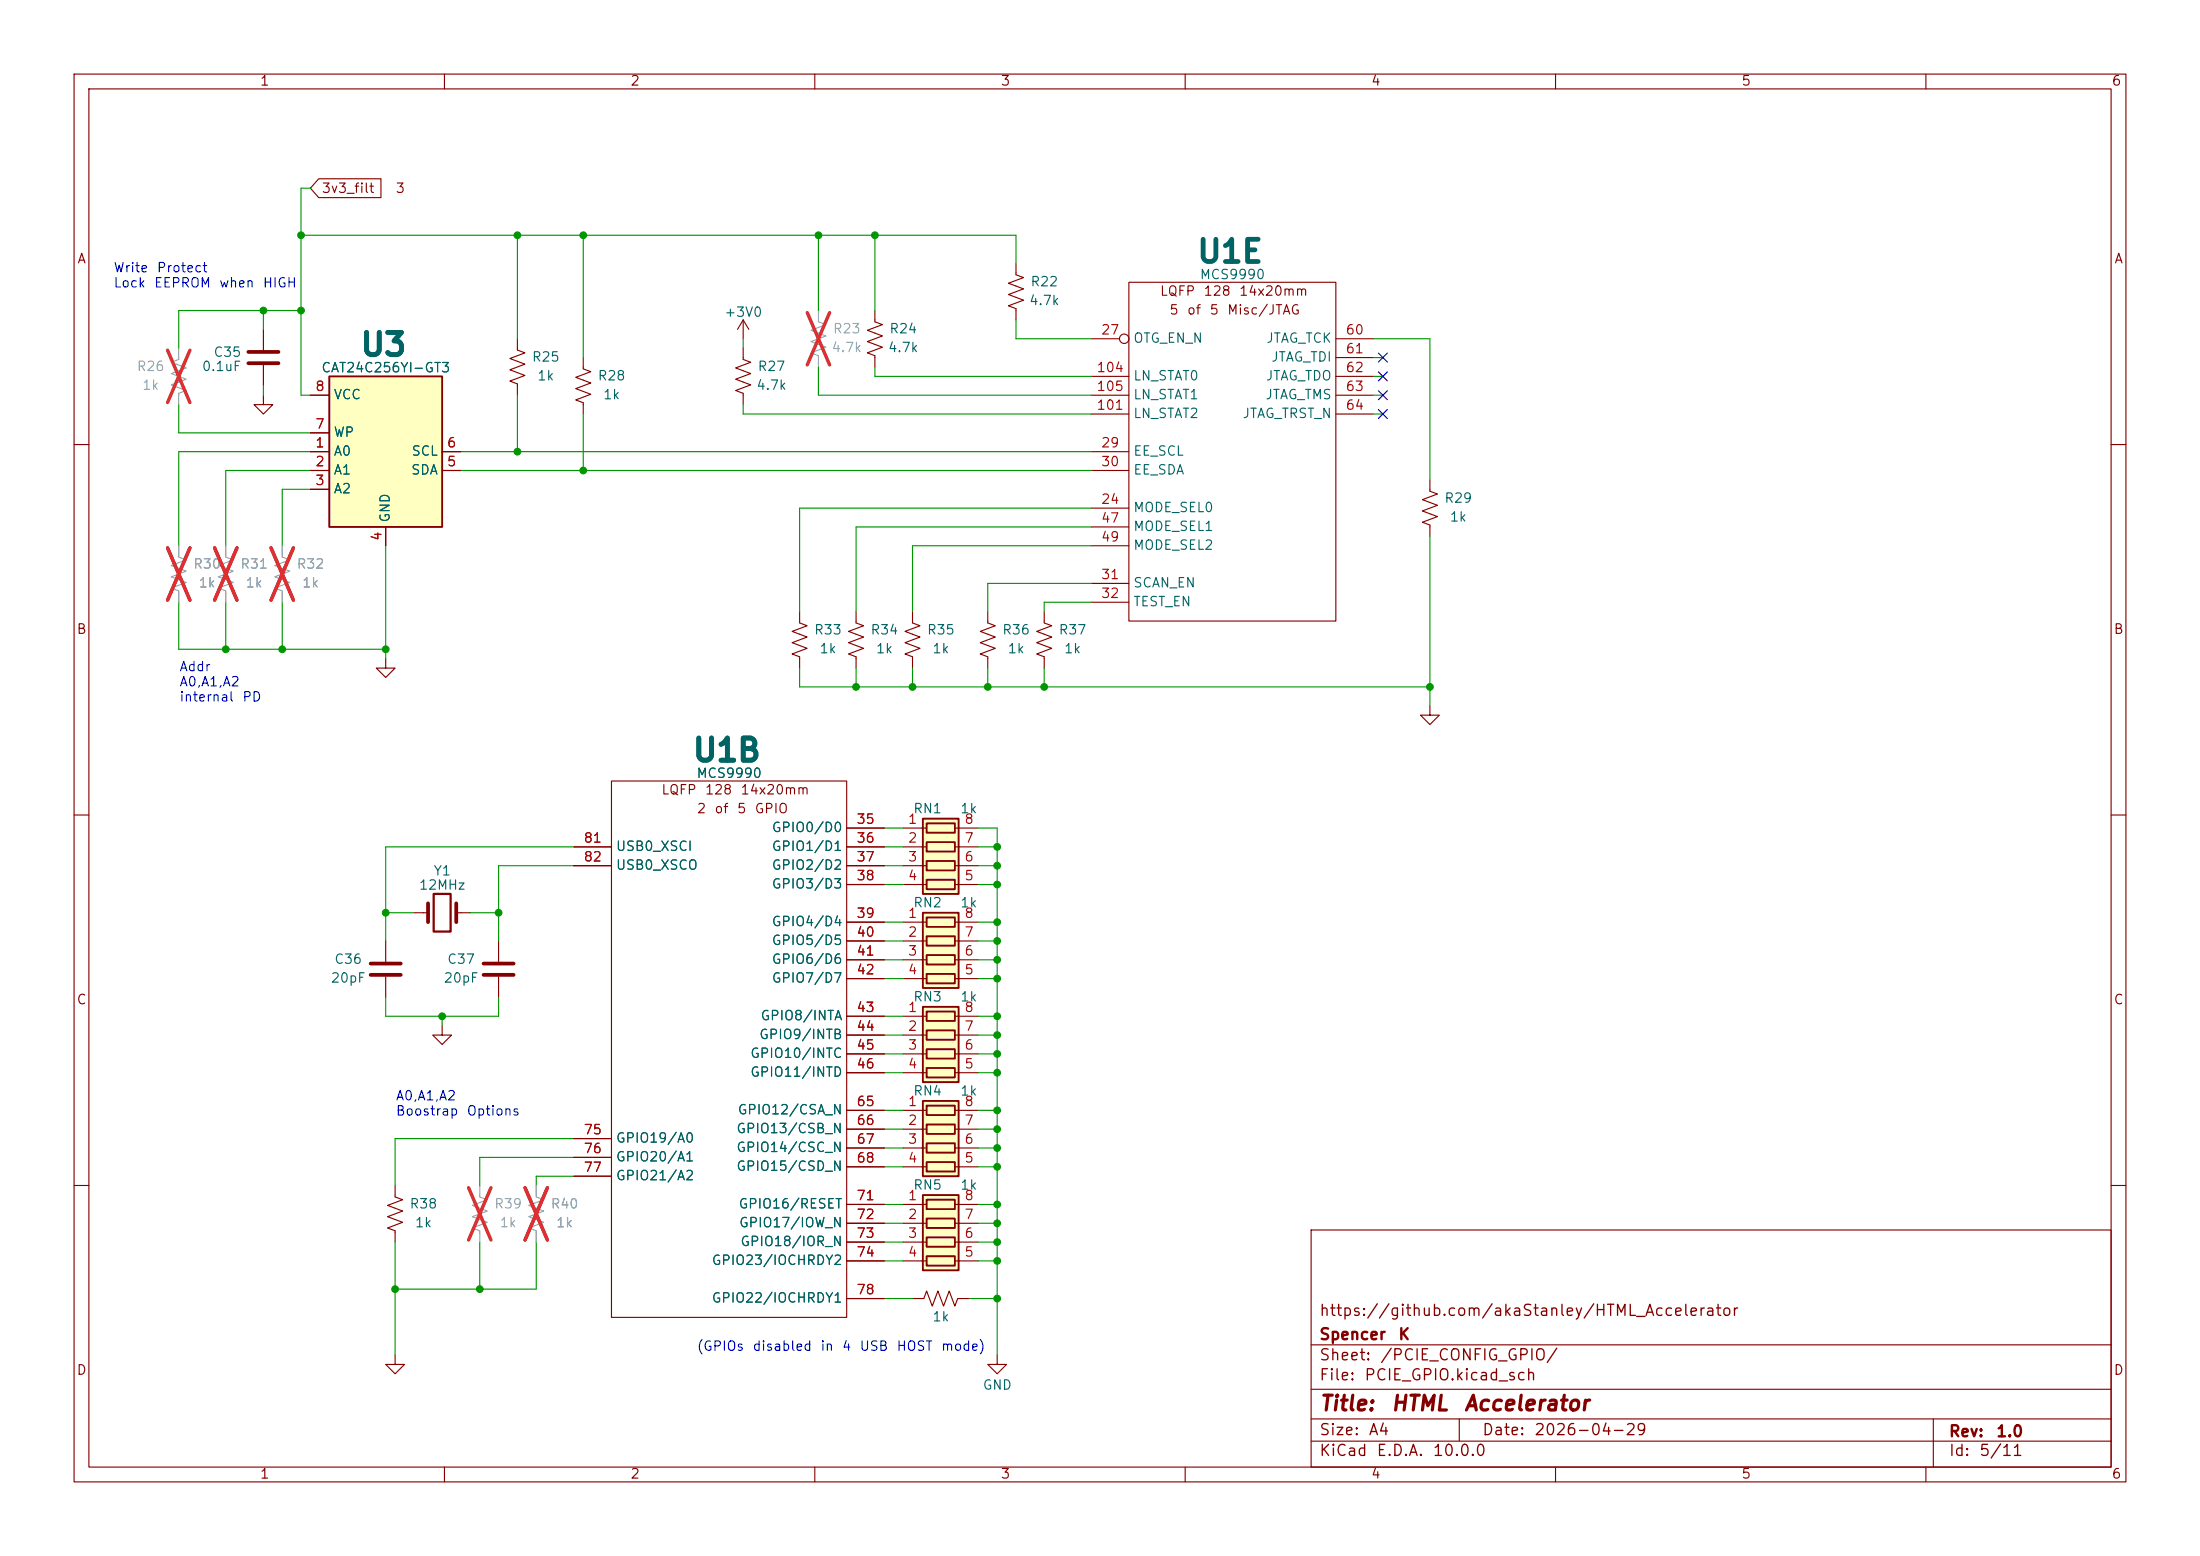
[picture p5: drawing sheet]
<svg xmlns="http://www.w3.org/2000/svg" width="297mm" height="210mm" viewBox="0 0 297 210" stroke-linecap="round" stroke-linejoin="round" font-family="sans-serif">
<g fill="none" stroke="#840000" stroke-width=".15">
<path d="M10 10h277v190h-277zM12 12h273v186h-273zM60 10v2M110 10v2M160 10v2M210 10v2M260 10v2M137.2 35.6v1.5l1 .4-2.1 .7 2.1 .8-2.1 .8 2.1 .7-2.1 .8 1.1 .4v1.5M152.4 38.1h27.9v45.7h-27.9zM69.8 45.7v1.5l1.1 .4-2.1 .8 2.1 .7-2.1 .8 2.1 .8-2.1 .7 1 .4v1.5M78.7 48.3v1.5l1.1 .4-2.1 .7 2.1 .8-2.1 .8 2.1 .7-2.1 .8 1 .4v1.5M100.3 47v1.5l1 .4-2 .8 2 .7-2 .8 2 .7-2 .8 1 .4v1.5"/>
<path d="M100.3 43.2l-.7 1.3M100.3 43.2l.8 1.3M100.3 43.2v2.5M118.1 41.9v1.5l1 .4-2 .8 2 .7-2 .8 2 .8-2 .7 1 .4v1.5M147.3 45.7h3.8M147.3 50.8h5.1M147.3 53.3h5.1M147.3 55.9h5.1M180.3 45.7h5.1M180.3 48.3h5.1M180.3 50.8h5.1M180.3 53.3h5.1"/>
<path d="M180.3 55.9h5.1M10 60h2M147.3 68.6h5.1M147.3 61h5.1M147.3 63.5h5.1M147.3 71.1h5.1M147.3 73.7h5.1M147.3 78.7h5.1M193 64.8v1.5l1.1 .4-2.1 .7 2.1 .8-2.1 .8 2.1 .7-2.1 .8 1 .4v1.5M285 60h2M52.1 88.9v1.3h1.2l-1.2 1.2-1.3-1.2h1.3M107.9 82.6v1.5l1.1 .4-2.1 .7 2.1 .8-2.1 .7 2.1 .8-2.1 .8 1 .3v1.6"/>
<path d="M115.6 82.6v1.5l1 .4-2 .7 2 .8-2 .7 2 .8-2 .8 1 .3v1.6M123.2 82.6v1.5l1 .4-2 .7 2 .8-2 .7 2 .8-2 .8 1 .3v1.6M133.3 82.6v1.5l1.1 .4-2.1 .7 2.1 .8-2.1 .7 2.1 .8-2.1 .8 1 .3v1.6M141 82.6v1.5l1 .4-2 .7 2 .8-2 .7 2 .8-2 .8 1 .3v1.6M147.3 81.3h5.1M193 95.3v1.2h1.3l-1.3 1.3-1.2-1.3h1.2M10 110h2M285 110h2M52.1 127v2.8M52.1 131.8v2.8M55.9 123.2h1.9M59.7 138.4v1.3h1.3l-1.3 1.3-1.3-1.3h1.3"/>
<path d="M61.6 123.2h1.9M67.3 127v2.8M67.3 131.8v2.8M10 160h2M177 166h108v32h-108zM285 160h2M60 198v2M110 198v2M160 198v2M177 194.5h108M177 191.5h108M177 187.5h108"/>
<path d="M177 181.5h108M197 191.5v3M210 198v2M260 198v2M261 191.5v6.5"/>
<circle cx="151.8" cy="45.7" r=".63"/>
</g>
<path d="M110.5 41.9v1.5l1 .4-2 .8 2 .7-2 .8 2 .8-2 .7 1 .4v1.5M30.5 73.7v1.5l1 .4-2 .7 2 .8-2 .8 2 .7-2 .8 1 .4v1.5M38.1 73.7v1.5l1 .4-2 .7 2 .8-2 .8 2 .7-2 .8 1 .4v1.5M64.8 160v1.5l1 .4-2 .8 2 .7-2 .8 2 .8-2 .7 1 .4v1.5M72.4 160v1.5l1 .4-2 .8 2 .7-2 .8 2 .8-2 .7 1 .4v1.5" fill="none" stroke="#a1a1a1" stroke-width=".15"/>
<path d="M109 42.2l3 7.1M112 42.2l-3 7.1M29 73.9l3 7.1M32 73.9l-3 7.1M36.6 73.9l3 7.1M39.6 73.9l-3 7.1M63.3 160.3l3 7.1M66.3 160.3l-3 7.1M70.9 160.3l3 7.1M73.9 160.3l-3 7.1" fill="none" stroke="#e12e31" stroke-width=".46"/>
<path d="M50 130h4.1M50 131.6h4.1M57.8 121.9v2.6M61.6 121.9v2.6M65.3 130h4M65.3 131.6h4" fill="none" stroke="#840000" stroke-width=".51"/>
<path d="M58.5 120.7h2.3v5h-2.3z" fill="none" stroke="#840000" stroke-width=".3"/>
<path d="M124.6 148.6h4.8v10.2h-4.8z" fill="#ffffc2"/>
<path d="M124.6 148.6h4.8v10.2h-4.8zM125.1 149.2h3.8v1.3h-3.8zM125.1 151.8h3.8v1.2h-3.8zM125.1 154.3h3.8v1.3h-3.8zM125.1 156.8h3.8v1.3h-3.8z" fill="none" stroke="#840000" stroke-width=".25"/>
<g fill="none" stroke="#840000" stroke-width=".15">
<path d="M77.5 114.3h5M77.5 116.8h5M82.5 105.4h31.8v72.4h-31.8zM114.3 111.8h5.1M114.3 114.3h5.1M114.3 116.8h5.1M114.3 119.4h5.1M114.3 124.5h5.1M114.3 127h5.1M114.3 129.5h5.1M114.3 132.1h5.1M114.3 137.2h5.1"/>
<path d="M114.3 139.7h5.1M77.5 153.7h5M77.5 156.2h5M77.5 158.8h5M114.3 149.9h5.1M114.3 152.4h5.1M114.3 154.9h5.1M114.3 157.5h5.1M114.3 142.2h5.1M114.3 144.8h5.1M121.9 149.9h3.2M121.9 152.4h3.2"/>
<path d="M121.9 154.9h3.2M121.9 157.5h3.2M128.9 149.9h3.2M128.9 152.4h3.2M128.9 154.9h3.2M128.9 157.5h3.2M114.3 162.6h5.1M114.3 165.1h5.1M114.3 167.6h5.1M114.3 170.2h5.1M114.3 175.3h5.1M134.6 182.9v1.3h1.3l-1.3 1.2-1.3-1.2h1.3"/>
</g>
<path d="M124.6 135.9h4.8v10.2h-4.8z" fill="#ffffc2"/>
<path d="M124.6 135.9h4.8v10.2h-4.8zM125.1 136.5h3.8v1.3h-3.8zM125.1 139.1h3.8v1.2h-3.8zM125.1 141.6h3.8v1.3h-3.8zM125.1 144.1h3.8v1.3h-3.8z" fill="none" stroke="#840000" stroke-width=".25"/>
<path d="M121.9 137.2h3.2M121.9 139.7h3.2M128.9 137.2h3.2M128.9 139.7h3.2M121.9 142.2h3.2M121.9 144.8h3.2M128.9 142.2h3.2M128.9 144.8h3.2M123.2 175.3h1.5l.4-1.1 .8 2.1 .7-2.1 .8 2.1 .7-2.1 .8 2.1 .4-1h1.5" fill="none" stroke="#840000" stroke-width=".15"/>
<path d="M124.6 123.2h4.8v10.2h-4.8z" fill="#ffffc2"/>
<path d="M124.6 123.2h4.8v10.2h-4.8zM125.1 123.8h3.8v1.3h-3.8zM125.1 126.4h3.8v1.2h-3.8zM125.1 128.9h3.8v1.3h-3.8zM125.1 131.4h3.8v1.3h-3.8z" fill="none" stroke="#840000" stroke-width=".25"/>
<path d="M121.9 124.5h3.2M121.9 127h3.2M121.9 129.5h3.2M121.9 132.1h3.2M128.9 124.5h3.2M128.9 127h3.2M128.9 129.5h3.2M128.9 132.1h3.2" fill="none" stroke="#840000" stroke-width=".15"/>
<path d="M124.6 110.5h4.8v10.2h-4.8z" fill="#ffffc2"/>
<path d="M124.6 110.5h4.8v10.2h-4.8zM125.1 111.1h3.8v1.3h-3.8zM125.1 113.7h3.8v1.2h-3.8zM125.1 116.2h3.8v1.3h-3.8zM125.1 118.7h3.8v1.3h-3.8z" fill="none" stroke="#840000" stroke-width=".25"/>
<path d="M121.9 111.8h3.2M121.9 114.3h3.2M121.9 116.8h3.2M121.9 119.4h3.2M128.9 111.8h3.2M128.9 114.3h3.2M128.9 116.8h3.2M128.9 119.4h3.2" fill="none" stroke="#840000" stroke-width=".15"/>
<path d="M124.6 161.3h4.8v10.2h-4.8z" fill="#ffffc2"/>
<path d="M124.6 161.3h4.8v10.2h-4.8zM125.1 161.9h3.8v1.3h-3.8zM125.1 164.5h3.8v1.2h-3.8zM125.1 167h3.8v1.3h-3.8zM125.1 169.5h3.8v1.3h-3.8z" fill="none" stroke="#840000" stroke-width=".25"/>
<g fill="none" stroke="#840000" stroke-width=".15">
<path d="M35.6 53.3v1.3h1.2l-1.2 1.3-1.3-1.3h1.3M35.6 44.5v2.7M35.6 49.3v2.8M53.3 160v1.5l1.1 .4-2.1 .8 2.1 .7-2.1 .8 2.1 .8-2.1 .7 1 .4v1.5M121.9 162.6h3.2M121.9 165.1h3.2M121.9 167.6h3.2M121.9 170.2h3.2M128.9 162.6h3.2M128.9 165.1h3.2M128.9 167.6h3.2M128.9 170.2h3.2"/>
<path d="M53.3 182.9v1.3h1.3l-1.3 1.2-1.2-1.2h1.2"/>
</g>
<path d="M24.1 47v1.5l-1 .4 2 .8-2 .7 2 .8-2 .7 2 .8-1 .4v1.5M24.1 73.7v1.5l1 .4-2 .7 2 .8-2 .8 2 .7-2 .8 1 .4v1.5" fill="none" stroke="#a1a1a1" stroke-width=".15"/>
<path d="M22.6 47.3l3 7M25.6 47.3l-3 7M22.6 73.9l3 7.1M25.6 73.9l-3 7.1" fill="none" stroke="#e12e31" stroke-width=".46"/>
<path d="M33.5 49h4.1M33.5 47.5h4.1" fill="none" stroke="#840000" stroke-width=".51"/>
<path d="M44.4 50.8h15.3v20.3h-15.3z" fill="#ffffc2"/>
<path d="M44.4 50.8h15.3v20.3h-15.3z" fill="none" stroke="#840000" stroke-width=".25"/>
<g fill="none" stroke="#840000" stroke-width=".15">
<path d="M43 24.1h8.4v2.6h-8.4l-1.1-1.3zM41.9 58.4h2.5M41.9 53.3h2.5M41.9 61h2.5M41.9 63.5h2.5M41.9 66h2.5M52.1 71.1v2.6M59.7 61h2.5M59.7 63.5h2.5M77.5 114.3h5M77.5 116.8h5M114.3 111.8h5.1"/>
<path d="M114.3 114.3h5.1M114.3 116.8h5.1M114.3 119.4h5.1M114.3 124.5h5.1M114.3 127h5.1M114.3 129.5h5.1M114.3 132.1h5.1M114.3 137.2h5.1M114.3 139.7h5.1M77.5 153.7h5M77.5 156.2h5M77.5 158.8h5"/>
<path d="M114.3 142.2h5.1M114.3 144.8h5.1M114.3 149.9h5.1M114.3 152.4h5.1M114.3 154.9h5.1M114.3 157.5h5.1M114.3 162.6h5.1M114.3 165.1h5.1M114.3 167.6h5.1M114.3 170.2h5.1M114.3 175.3h5.1"/>
</g>
<g fill="none" stroke="#009600" stroke-width=".15">
<path d="M40.6 31.8h96.6v3.8M41.9 25.4h-1.3v27.9h1.3M69.8 31.8v13.9M78.7 31.8v16.5M110.5 31.8v10.1M118.1 31.8v10.1M24.1 54.6v3.8h17.8M35.6 41.9v2.6M35.6 52.1v1.2M40.6 41.9h-16.5v5.1M69.8 53.3v7.7M78.7 55.9v7.6"/>
<path d="M100.3 54.6v1.3h47M100.3 45.7v1.3M110.5 49.5v3.8h36.8M118.1 49.5v1.3h29.2M137.2 43.2v2.5h10.1M185.4 45.7h7.6v19.1M185.4 55.9h1.3M185.4 53.3h1.3M185.4 48.3h1.3M185.4 50.8h1.3M41.9 61h-17.8v12.7M41.9 63.5h-11.4v10.2"/>
<path d="M41.9 66h-3.8v7.7M52.1 73.7v15.2M62.2 61h85.1M62.2 63.5h85.1M147.3 78.7h-14v3.9M147.3 68.6h-39.4v14M147.3 73.7h-24.1v8.9M147.3 71.1h-31.7v11.5M193 72.4v22.9M24.1 81.3v6.3h28M30.5 81.3v6.3M38.1 81.3v6.3"/>
<path d="M107.9 90.2v2.5h85.1M115.6 90.2v2.5M123.2 90.2v2.5M133.3 90.2v2.5M141 90.2v2.5M147.3 81.3h-6.3v1.3M77.5 116.8h-10.2v10.2M77.5 114.3h-25.4v12.7M119.4 111.8h2.5M119.4 119.4h2.5M119.4 114.3h2.5M119.4 116.8h2.5"/>
<path d="M132.1 111.8h2.5v71.1M132.1 119.4h2.5M132.1 114.3h2.5M132.1 116.8h2.5M52.1 134.6v2.6h15.2v-2.6M52.1 123.2h3.8M59.7 137.2v1.2M63.5 123.2h3.8M119.4 124.5h2.5M119.4 127h2.5M119.4 129.5h2.5M119.4 132.1h2.5"/>
<path d="M119.4 139.7h2.5M119.4 137.2h2.5M132.1 124.5h2.5M132.1 127h2.5M132.1 129.5h2.5M132.1 132.1h2.5M132.1 139.7h2.5M132.1 137.2h2.5M77.5 156.2h-12.7v3.8M77.5 158.8h-5.1v1.2M77.5 153.7h-24.2v6.3M119.4 154.9h2.5"/>
<path d="M119.4 152.4h2.5M119.4 149.9h2.5M119.4 144.8h2.5M119.4 157.5h2.5M119.4 142.2h2.5M132.1 154.9h2.5M132.1 152.4h2.5M132.1 149.9h2.5M132.1 144.8h2.5M132.1 157.5h2.5M132.1 142.2h2.5M53.3 167.6v15.3"/>
<path d="M64.8 167.6v6.4M72.4 167.6v6.4h-19.1M119.4 175.3h3.8M119.4 162.6h2.5M119.4 165.1h2.5M119.4 167.6h2.5M119.4 170.2h2.5M130.8 175.3h3.8M132.1 162.6h2.5M132.1 165.1h2.5M132.1 167.6h2.5M132.1 170.2h2.5"/>
</g>
<path d="M186.1 47.7l1.2 1.2M186.1 55.3l1.2 1.2M186.1 50.2l1.2 1.2M186.1 52.7l1.2 1.2M187.3 47.7l-1.2 1.2M187.3 55.3l-1.2 1.2M187.3 50.2l-1.2 1.2M187.3 52.7l-1.2 1.2" fill="none" stroke="#000084" stroke-width=".15"/>
<path d="M24.1 73.7v1.2M30.5 73.7v1.2M38.1 73.7v1.2M24.1 80v1.3M30.5 80v1.3M38.1 80v1.3M72.4 160v1.3M72.4 166.4v1.2" fill="none" stroke="#a1a1a1" stroke-width=".15"/>
<path d="M22.6 73.9l3 7.1M25.6 73.9l-3 7.1M29 73.9l3 7.1M32 73.9l-3 7.1M36.6 73.9l3 7.1M39.6 73.9l-3 7.1M70.9 160.3l3 7.1M73.9 160.3l-3 7.1" fill="none" stroke="#e12e31" stroke-width=".46"/>
<g fill="#009600" stroke="#009600" stroke-width=".14">
<circle cx="134.6" cy="165.1" r=".46"/>
<circle cx="134.6" cy="162.6" r=".46"/>
<circle cx="134.6" cy="170.2" r=".46"/>
<circle cx="134.6" cy="175.3" r=".46"/>
<circle cx="134.6" cy="167.6" r=".46"/>
<circle cx="134.6" cy="127" r=".46"/>
<circle cx="134.6" cy="114.3" r=".46"/>
<circle cx="134.6" cy="116.8" r=".46"/>
<circle cx="134.6" cy="119.4" r=".46"/>
<circle cx="134.6" cy="124.5" r=".46"/>
<circle cx="123.2" cy="92.7" r=".46"/>
<circle cx="133.3" cy="92.7" r=".46"/>
<circle cx="141" cy="92.7" r=".46"/>
<circle cx="193" cy="92.7" r=".46"/>
<circle cx="134.6" cy="157.5" r=".46"/>
<circle cx="134.6" cy="152.4" r=".46"/>
<circle cx="134.6" cy="154.9" r=".46"/>
<circle cx="134.6" cy="132.1" r=".46"/>
<circle cx="134.6" cy="129.5" r=".46"/>
<circle cx="134.6" cy="139.7" r=".46"/>
<circle cx="134.6" cy="137.2" r=".46"/>
<circle cx="134.6" cy="149.9" r=".46"/>
<circle cx="134.6" cy="142.2" r=".46"/>
<circle cx="134.6" cy="144.8" r=".46"/>
<circle cx="30.5" cy="87.6" r=".46"/>
<circle cx="67.3" cy="123.2" r=".46"/>
<circle cx="38.1" cy="87.6" r=".46"/>
<circle cx="52.1" cy="87.6" r=".46"/>
<circle cx="52.1" cy="123.2" r=".46"/>
<circle cx="69.8" cy="31.8" r=".46"/>
<circle cx="69.8" cy="61" r=".46"/>
<circle cx="40.6" cy="31.8" r=".46"/>
<circle cx="40.6" cy="41.9" r=".46"/>
<circle cx="78.7" cy="31.8" r=".46"/>
<circle cx="110.5" cy="31.8" r=".46"/>
<circle cx="78.7" cy="63.5" r=".46"/>
<circle cx="118.1" cy="31.8" r=".46"/>
<circle cx="115.6" cy="92.7" r=".46"/>
<circle cx="59.7" cy="137.2" r=".46"/>
<circle cx="64.8" cy="174" r=".46"/>
<circle cx="53.3" cy="174" r=".46"/>
<circle cx="35.6" cy="41.9" r=".46"/>
</g>
<g font-size="3" fill="#006464">
<text x="161.4" y="36.2">U1E</text>
<text x="48.5" y="48.8">U3</text>
<text x="93.3" y="103.5">U1B</text>
</g>
<g font-size="2" fill="#840000">
<text x="178" y="190.9">Title:</text>
<text x="187.7" y="190.9">HTML</text>
<text x="197.5" y="190.9">Accelerator</text>
</g>
<g font-size="1.5" fill="#840000">
<text x="178" y="178">https://github.com/akaStanley/HTML_Accelerator</text>
<text x="178" y="184">Sheet:</text>
<text x="178" y="181.2">Spencer</text>
<text x="186.2" y="184">/PCIE_CONFIG_GPIO/</text>
<text x="188.7" y="181.2">K</text>
<text x="178" y="186.7">File:</text>
<text x="184.1" y="186.7">PCIE_GPIO.kicad_sch</text>
<text x="178" y="196.9">KiCad</text>
<text x="178" y="194.1">Size:</text>
<text x="184.7" y="194.1">A4</text>
<text x="185.7" y="196.9">E.D.A.</text>
<text x="193.3" y="196.9">10.0.0</text>
<text x="200" y="194.1">Date:</text>
<text x="207" y="194.1">2026-04-29</text>
<text x="263" y="194.3">Rev:</text>
<text x="263" y="196.9">Id:</text>
<text x="267.1" y="196.9">5/11</text>
<text x="269.4" y="194.3">1.0</text>
</g>
<g font-size="1.3" fill="#840000">
<text x="35" y="11.9">1</text>
<text x="85" y="11.9">2</text>
<text x="135" y="11.9">3</text>
<text x="185" y="11.9">4</text>
<text x="235" y="11.9">5</text>
<text x="285" y="11.9">6</text>
<text x="43.3" y="26.4">3v3_filt</text>
<text x="53.3" y="26.4">3</text>
<text x="10.3" y="35.9">A</text>
<text x="285.3" y="35.9">A</text>
<text x="156.5" y="40.2">LQFP</text>
<text x="162.4" y="40.2">128</text>
<text x="167.2" y="40.2">14x20mm</text>
<text x="157.8" y="42.8">5</text>
<text x="160.2" y="42.8">of</text>
<text x="163.2" y="42.8">5</text>
<text x="165.6" y="42.8">Misc/JTAG</text>
<text x="10.3" y="85.9">B</text>
<text x="285.3" y="85.9">B</text>
<text x="89.2" y="107.5">LQFP</text>
<text x="95.1" y="107.5">128</text>
<text x="99.9" y="107.5">14x20mm</text>
<text x="94" y="110.1">2</text>
<text x="96.4" y="110.1">of</text>
<text x="99.4" y="110.1">5</text>
<text x="101.8" y="110.1">GPIO</text>
<text x="10.3" y="135.9">C</text>
<text x="285.3" y="135.9">C</text>
<text x="10.3" y="185.9">D</text>
<text x="285.3" y="185.9">D</text>
<text x="35" y="199.9">1</text>
<text x="85" y="199.9">2</text>
<text x="135" y="199.9">3</text>
<text x="185" y="199.9">4</text>
<text x="235" y="199.9">5</text>
<text x="285" y="199.9">6</text>
</g>
<g font-size="1.3" fill="#0000c2">
<text x="15.2" y="37.1">Write</text>
<text x="15.2" y="39.1">Lock</text>
<text x="20.7" y="39.1">EEPROM</text>
<text x="21.1" y="37.1">Protect</text>
<text x="29.5" y="39.1">when</text>
<text x="35.4" y="39.1">HIGH</text>
<text x="24.1" y="90.9">Addr</text>
<text x="24.1" y="93">A0,A1,A2</text>
<text x="24.1" y="95">internal</text>
<text x="32.6" y="95">PD</text>
<text x="53.3" y="148.8">A0,A1,A2</text>
<text x="53.3" y="150.9">Boostrap</text>
<text x="62.9" y="150.9">Options</text>
<text x="94" y="182.6">(GPIOs</text>
<text x="101.5" y="182.6">disabled</text>
<text x="110.7" y="182.6">in</text>
<text x="113.6" y="182.6">4</text>
<text x="116" y="182.6">USB</text>
<text x="120.9" y="182.6">HOST</text>
<text x="126.9" y="182.6">mode)</text>
</g>
<g font-size="1.3" fill="#006464">
<text x="138.8" y="41.5">4.7k</text>
<text x="139" y="39">R22</text>
<text x="161.9" y="38">MCS9990</text>
<text x="97.7" y="43.1">+3V0</text>
<text x="119.8" y="47.9">4.7k</text>
<text x="120" y="45.3">R24</text>
<text x="152.9" y="46.6">OTG_EN_N</text>
<text x="170.9" y="46.6">JTAG_TCK</text>
<text x="27.2" y="50.4">0.1uF</text>
<text x="28.7" y="48.5">C35</text>
<text x="43.3" y="50.6">CAT24C256YI-GT3</text>
<text x="71.7" y="49.1">R25</text>
<text x="72.4" y="51.7">1k</text>
<text x="80.6" y="51.7">R28</text>
<text x="102" y="52.9">4.7k</text>
<text x="102.2" y="50.4">R27</text>
<text x="152.9" y="51.7">LN_STAT0</text>
<text x="170.8" y="51.7">JTAG_TDO</text>
<text x="171.5" y="49.1">JTAG_TDI</text>
<text x="45" y="59.3">WP</text>
<text x="45" y="54.2">VCC</text>
<text x="81.3" y="54.2">1k</text>
<text x="152.9" y="56.7">LN_STAT2</text>
<text x="152.9" y="54.2">LN_STAT1</text>
<text x="167.7" y="56.7">JTAG_TRST_N</text>
<text x="170.7" y="54.2">JTAG_TMS</text>
<text x="45" y="61.8">A0</text>
<text x="45" y="64.4">A1</text>
<text x="55.4" y="64.4">SDA</text>
<text x="55.5" y="61.8">SCL</text>
<text x="152.9" y="61.8">EE_SCL</text>
<text x="152.9" y="64.4">EE_SDA</text>
<text x="45" y="66.9">A2</text>
<text x="52.9" y="70.6" transform="rotate(-90 52.9 70.6)">GND</text>
<text x="152.9" y="69.4">MODE_SEL0</text>
<text x="152.9" y="72">MODE_SEL1</text>
<text x="194.9" y="68.2">R29</text>
<text x="195.6" y="70.7">1k</text>
<text x="152.9" y="74.5">MODE_SEL2</text>
<text x="152.9" y="82.1">TEST_EN</text>
<text x="152.9" y="79.6">SCAN_EN</text>
<text x="109.8" y="86">R33</text>
<text x="110.5" y="88.5">1k</text>
<text x="117.4" y="86">R34</text>
<text x="118.2" y="88.5">1k</text>
<text x="125.1" y="86">R35</text>
<text x="125.8" y="88.5">1k</text>
<text x="135.2" y="86">R36</text>
<text x="135.9" y="88.5">1k</text>
<text x="142.8" y="86">R37</text>
<text x="143.6" y="88.5">1k</text>
<text x="93.9" y="105.3">MCS9990</text>
<text x="104.1" y="112.6">GPIO0/D0</text>
<text x="123.2" y="110.1">RN1</text>
<text x="129.5" y="110.1">1k</text>
<text x="58.4" y="118.5">Y1</text>
<text x="83.1" y="115.2">USB0_XSCI</text>
<text x="83.1" y="117.7">USB0_XSCO</text>
<text x="104.1" y="115.2">GPIO1/D1</text>
<text x="104.1" y="117.7">GPIO2/D2</text>
<text x="56.5" y="120.4">12MHz</text>
<text x="104.1" y="120.2">GPIO3/D3</text>
<text x="104.1" y="125.3">GPIO4/D4</text>
<text x="123.2" y="122.8">RN2</text>
<text x="129.5" y="122.8">1k</text>
<text x="45" y="130.4">C36</text>
<text x="60.3" y="130.4">C37</text>
<text x="104.1" y="127.9">GPIO5/D5</text>
<text x="104.1" y="130.4">GPIO6/D6</text>
<text x="44.6" y="132.9">20pF</text>
<text x="59.8" y="132.9">20pF</text>
<text x="104.1" y="132.9">GPIO7/D7</text>
<text x="123.2" y="135.5">RN3</text>
<text x="129.5" y="135.5">1k</text>
<text x="101.2" y="143.1">GPIO10/INTC</text>
<text x="102.4" y="140.6">GPIO9/INTB</text>
<text x="102.6" y="138">GPIO8/INTA</text>
<text x="101.2" y="145.6">GPIO11/INTD</text>
<text x="123.2" y="148.2">RN4</text>
<text x="129.5" y="148.2">1k</text>
<text x="83.1" y="154.5">GPIO19/A0</text>
<text x="99.3" y="153.3">GPIO13/CSB_N</text>
<text x="99.3" y="155.8">GPIO14/CSC_N</text>
<text x="99.5" y="150.7">GPIO12/CSA_N</text>
<text x="83.1" y="157.1">GPIO20/A1</text>
<text x="83.1" y="159.6">GPIO21/A2</text>
<text x="99.3" y="158.3">GPIO15/CSD_N</text>
<text x="123.2" y="160.9">RN5</text>
<text x="129.5" y="160.9">1k</text>
<text x="55.2" y="163.4">R38</text>
<text x="55.9" y="166">1k</text>
<text x="99.6" y="163.4">GPIO16/RESET</text>
<text x="99.7" y="166">GPIO17/IOW_N</text>
<text x="96" y="171">GPIO23/IOCHRDY2</text>
<text x="99.9" y="168.5">GPIO18/IOR_N</text>
<text x="96" y="176.1">GPIO22/IOCHRDY1</text>
<text x="125.8" y="178.7">1k</text>
<text x="132.6" y="187.9">GND</text>
</g>
<g font-size="1.3" fill="#989898">
<text x="112.2" y="47.9">4.7k</text>
<text x="112.4" y="45.3">R23</text>
<text x="18.4" y="50.4">R26</text>
<text x="19.1" y="52.9">1k</text>
<text x="26" y="77.1">R30</text>
<text x="32.3" y="77.1">R31</text>
<text x="40" y="77.1">R32</text>
<text x="26.7" y="79.6">1k</text>
<text x="33.1" y="79.6">1k</text>
<text x="40.7" y="79.6">1k</text>
<text x="66.6" y="163.4">R39</text>
<text x="67.4" y="166">1k</text>
<text x="74.3" y="163.4">R40</text>
<text x="75" y="166">1k</text>
</g>
<g font-size="1.3" fill="#a90000">
<text x="148.5" y="45.5">27</text>
<text x="181.6" y="45.5">60</text>
<text x="42.5" y="53.1">8</text>
<text x="147.9" y="50.5">104</text>
<text x="147.9" y="53.1">105</text>
<text x="181.6" y="48">61</text>
<text x="181.6" y="50.5">62</text>
<text x="181.6" y="53.1">63</text>
<text x="42.5" y="58.2">7</text>
<text x="147.9" y="55.6">101</text>
<text x="181.6" y="55.6">64</text>
<text x="42.5" y="60.7">1</text>
<text x="42.5" y="63.2">2</text>
<text x="42.5" y="65.8">3</text>
<text x="60.3" y="63.2">5</text>
<text x="60.3" y="60.7">6</text>
<text x="148.5" y="60.7">29</text>
<text x="148.5" y="63.2">30</text>
<text x="148.5" y="68.3">24</text>
<text x="148.5" y="70.9">47</text>
<text x="51.8" y="73.1" transform="rotate(-90 51.8 73.1)">4</text>
<text x="148.5" y="73.4">49</text>
<text x="148.5" y="81">32</text>
<text x="148.5" y="78.5">31</text>
<text x="115.5" y="111.5">35</text>
<text x="122.5" y="111.5">1</text>
<text x="130.1" y="111.5">8</text>
<text x="78.7" y="114">81</text>
<text x="78.7" y="116.6">82</text>
<text x="115.5" y="114">36</text>
<text x="115.5" y="116.6">37</text>
<text x="115.5" y="119.1">38</text>
<text x="122.5" y="114">2</text>
<text x="122.5" y="116.6">3</text>
<text x="122.5" y="119.1">4</text>
<text x="130.1" y="119.1">5</text>
<text x="130.1" y="116.6">6</text>
<text x="130.1" y="114">7</text>
<text x="115.5" y="124.2">39</text>
<text x="122.5" y="124.2">1</text>
<text x="130.1" y="124.2">8</text>
<text x="115.5" y="126.7">40</text>
<text x="115.5" y="129.3">41</text>
<text x="115.5" y="131.8">42</text>
<text x="122.5" y="126.7">2</text>
<text x="122.5" y="129.3">3</text>
<text x="122.5" y="131.8">4</text>
<text x="130.1" y="131.8">5</text>
<text x="130.1" y="129.3">6</text>
<text x="130.1" y="126.7">7</text>
<text x="115.5" y="136.9">43</text>
<text x="122.5" y="136.9">1</text>
<text x="130.1" y="136.9">8</text>
<text x="115.5" y="139.4">44</text>
<text x="115.5" y="142">45</text>
<text x="122.5" y="139.4">2</text>
<text x="122.5" y="142">3</text>
<text x="130.1" y="142">6</text>
<text x="130.1" y="139.4">7</text>
<text x="115.5" y="144.5">46</text>
<text x="115.5" y="149.6">65</text>
<text x="122.5" y="149.6">1</text>
<text x="122.5" y="144.5">4</text>
<text x="130.1" y="149.6">8</text>
<text x="130.1" y="144.5">5</text>
<text x="78.7" y="153.4">75</text>
<text x="78.7" y="156">76</text>
<text x="115.5" y="152.1">66</text>
<text x="115.5" y="154.7">67</text>
<text x="122.5" y="152.1">2</text>
<text x="122.5" y="154.7">3</text>
<text x="130.1" y="154.7">6</text>
<text x="130.1" y="152.1">7</text>
<text x="78.7" y="158.5">77</text>
<text x="115.5" y="157.2">68</text>
<text x="122.5" y="157.2">4</text>
<text x="130.1" y="157.2">5</text>
<text x="115.5" y="162.3">71</text>
<text x="115.5" y="164.8">72</text>
<text x="115.5" y="167.4">73</text>
<text x="122.5" y="162.3">1</text>
<text x="122.5" y="164.8">2</text>
<text x="122.5" y="167.4">3</text>
<text x="130.1" y="167.4">6</text>
<text x="130.1" y="164.8">7</text>
<text x="130.1" y="162.3">8</text>
<text x="115.5" y="169.9">74</text>
<text x="122.5" y="169.9">4</text>
<text x="130.1" y="169.9">5</text>
<text x="115.5" y="175">78</text>
</g>
</svg>
